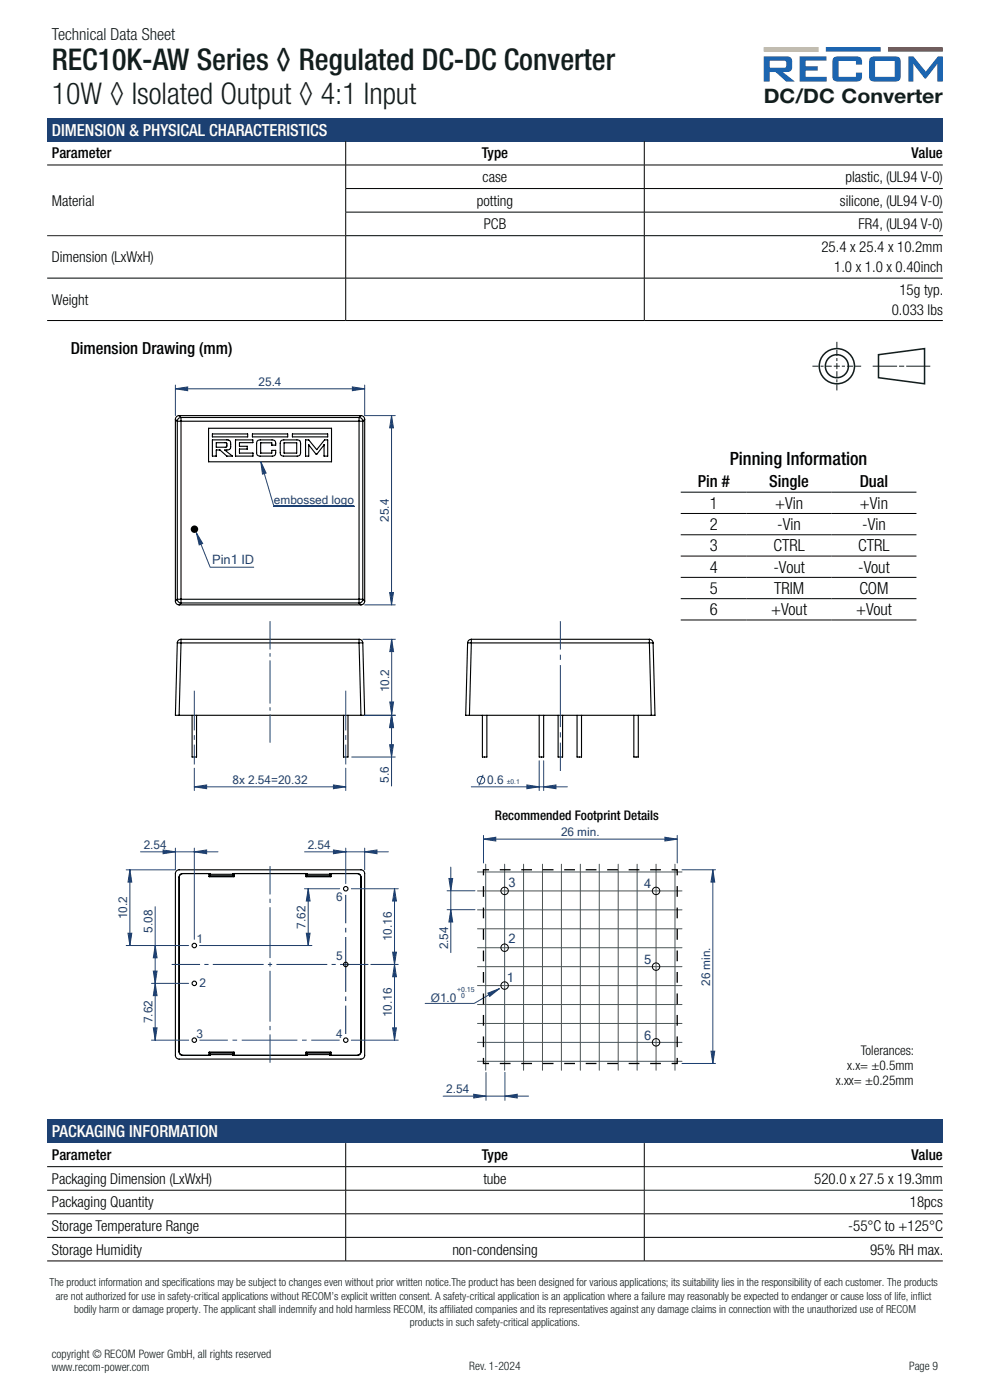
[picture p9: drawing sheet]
<svg xmlns="http://www.w3.org/2000/svg" width="210mm" height="297mm" viewBox="0 0 210 297" stroke-linecap="round" stroke-linejoin="round" font-family="sans-serif">
<path d="M162 10h11.6v.9l-11.6 .1z" fill="#fdbb27"/>
<path d="M175.2 10h11.6v.9l-11.6 .1z" fill="#1c65b0"/>
<path d="M188.4 10h11.6v.9l-11.6 .1z" fill="#d5282c"/>
<g fill="#1c65b0">
<path d="M169.6 12h5.7v.9h-4.4v1.2h2.5l.1 .8-2.6 .1v1.2l4.4 .1 .1 1h-5.8z"/>
<path d="M176.9 12.2l.9-.2h3.9a1.2 1.2 0 0 1 1.1 1.7h-1.2l-.1-.8h-3.6v3.4h3.6l.1-.9h1.2l.1 .8-.3 .8-.6 .3h-4.3a.99 .99 0 0 1-1.1-1.1v-3.3z"/>
<path d="M192.7 12h1.1l2.6 3.2 2.5-3.2h1.1v5.3h-1.2v-3.8l-2.5 3.2-.2-.1-2.4-3.1 .1 3.8h-1.1z"/>
<path d="M163.3 12.9h3a.4 .4 0 0 1 .5 .4v.6a.4 .4 0 0 1-.5 .5h-3zM162 12v5.3h1.3v-2h1.1l2.4 2h1.8l-2.5-2h.7a1.15 1.15 0 0 0 1.2-1.6 1.24 1.24 0 0 0-1-1.7z"/>
<path d="M185.6 12.9h4.2v3.4h-4.2zM184.6 12.2l-.2 .7v3.3a.97 .97 0 0 0 1.1 1.1h4.4l.7-.2 .4-.6 .1-3.4a1 1 0 0 0-1.2-1.1h-4.4z"/>
</g>
<g fill="none" stroke="#000101" stroke-width=".24">
<path d="M37.2 89l.4 .4M37.2 89v38.5M37.6 89.4h.8M37.6 89.4v37.7M38 88.2a.79 .79 0 0 0-.8 .8M38 88.2l.4 .4M38 88.2h38.6M38.4 88.6a.79 .79 0 0 0-.8 .8M38.4 88.6v.8M38.4 89.4v37.7M38.4 89.4h37.8M38.4 88.6h37.8"/>
<path d="M44.2 90.9h26.1v7.1h-26.1zM45.1 93.3h3.1a1.13 1.13 0 0 1 .7 1.6v.1a.91 .91 0 0 1-1.2 .5l1.6 1.3h-1.2l-1.5-1.3h-.7v1.2l-.8 .1zM45.1 92.1h7.4v.6h-7.4zM45.1 93.3h.1M45.9 93.9h2.1l.1 .8-.2 .2h-2zM50.8 93.9v.7M50.8 94.7h.1M50.8 93.9h.1M53.5 92.1h7.5v.6h-7.5zM53.6 93.3h-3.6v3.4l3.7 .1-.1-.7h-2.8v-.8l1.6-.1v-.5h-1.6M53.6 93.4h.1M53.6 93.4v.5h-2.8"/>
<path d="M54.6 93.6l.6-.3h2.5a.87 .87 0 0 1 .8 1.1h-.8l-.1-.5h-2.3v2.2h2.3l.1-.6h.8a.92 .92 0 0 1-.5 1.2l-2.8 .1a.64 .64 0 0 1-.8-.8zM59.6 93.6l.6-.3 3.2 .1 .3 .3 .1 .4v1.9a.63 .63 0 0 1-.8 .8h-2.8a.63 .63 0 0 1-.8-.8zM60.3 93.9h2.6v2.2h-2.6zM62 92.1h7.5v.6h-7.5zM65.5 93.3l-.7 .1v3.4h.7v-2.5l1.6 2.1 1.7-2.1-.1 2.4 .8 .1v-3.5h-.7l-1.6 2.1M65.5 93.3h.1M65.5 93.3l1.7 2.1M67.2 95.4h.1M76.2 88.6v.8M76.2 88.6a.79 .79 0 0 1 .8 .8M76.2 89.4h.8M76.2 89.4v37.7"/>
<path d="M76.6 88.2a.79 .79 0 0 1 .8 .8M76.6 88.2l-.4 .4M77 89.4v37.7M77.4 89l-.4 .4M77.4 89v38.5M37.2 127.5a.79 .79 0 0 0 .8 .8M37.6 136.4l-.4 15.3h.8M37.6 136.4h.8M37.6 127.1h.8M37.6 127.1a.79 .79 0 0 0 .8 .8M37.6 127.1l-.4 .4M38 128.3h38.6"/>
<path d="M38.4 127.1v.8M38.4 127.1h37.8M38.4 127.9h37.8M38.4 127.9l-.4 .4M38.4 135.6a.79 .79 0 0 0-.8 .8M38.4 135.6v.8M38.4 136.4l-.4 15.3M38.4 136.4h37.8M38.4 135.6h37.8M76.2 136.4h.8M76.2 135.6v.8M76.2 135.6a.79 .79 0 0 1 .8 .8"/>
<path d="M76.2 136.4l.4 15.3M76.2 127.1h.8M76.2 127.1v.8M76.2 127.9l.4 .4M77 136.4l.4 15.3h-.8M77 127.1a.79 .79 0 0 1-.8 .8M77 127.1l.4 .4M77.4 127.5a.79 .79 0 0 1-.8 .8M99.2 136.4h.8M99.2 136.4l-.4 15.3h.8M100 135.6v.8M100 135.6a.79 .79 0 0 0-.8 .8"/>
<path d="M100 136.4h37.7M100 135.6h37.7M100 136.4l-.4 15.3M137.7 136.4h.8M137.7 135.6v.8M137.7 135.6a.79 .79 0 0 1 .8 .8M137.7 136.4l.4 15.3M138.5 136.4l.4 15.3h-.8M38 151.7h38.6M40.7 151.7v8.9h1v-8.9M72.9 151.7v8.9h.9v-8.9M99.6 151.7h38.5"/>
<path d="M102.3 151.7v8.9h1v-8.9M114.4 151.7v8.9h.9v-8.9M118.4 151.7v8.9h.9v-8.9M122.4 151.7v8.9h1v-8.9M134.4 151.7v8.9h1v-8.9M37.4 184.8l.6-.3h38.6a.79 .79 0 0 1 .8 .8v38.6a.79 .79 0 0 1-.8 .8h-38.6a.79 .79 0 0 1-.8-.8v-38.6zM38 186.1v37M38.8 185.3l-.6 .2-.2 .6M38.8 185.3h5.8v.2M38.8 185.3a.79 .79 0 0 0-.8 .8M44.4 185.3v.7M44.4 186h5.2"/>
<path d="M44.4 185.3h.1M44.6 185.5v.3h4.8v-.3M44.6 185.5h4.8M49.4 185.5v-.2h15.8v.2M49.6 185.3v.7M49.6 185.3h.1M64.9 186h5.3M64.9 185.9v-.6v.7M64.9 185.9v.1M64.9 185.9h5.3M65.2 185.5v.3h4.7v-.3M65.2 185.5h4.7"/>
<path d="M70.2 185.9v-.6v.7M70.2 185.9v.1M75.8 185.3a.79 .79 0 0 1 .8 .8M75.8 185.3l.5 .2 .3 .6M75.8 185.3h-5.9v.2M76.6 186.1v37M38 223.1a.79 .79 0 0 0 .8 .8M38 223.1l.2 .6 .6 .2M44.4 223.2v.7h.2M44.4 223.2h5.2M44.6 223.7v-.3h4.8v.3M44.6 223.7v.2h-5.8"/>
<path d="M44.6 223.7h4.8M49.4 223.7v.2h15.8v-.2M49.6 223.2v.7h-.2M64.9 223.2v.7M64.9 223.2h5.3M64.9 223.2v.1M64.9 223.3v.6M64.9 223.3h5.3M64.9 223.9h.3M65.2 223.7v-.3h4.7v.3M65.2 223.7h4.7M69.9 223.7v.2h5.9"/>
<path d="M69.9 223.9h.3M70.2 223.3v.6M70.2 223.2v.7M70.2 223.2v.1M76.6 223.1a.79 .79 0 0 1-.8 .8M76.6 223.1l-.3 .6-.5 .2"/>
</g>
<g fill="none" stroke="#224071" stroke-width=".21">
<path d="M37.2 82.5l2.6-.4v.8zM37.2 81.7v6.5M37.2 82.5h40.2M55.3 98l1.1 2.4-.7 .2zM55.3 98l2.8 9.4h17M74.7 82.1l2.7 .4-2.7 .4zM77.4 81.7v6.5h6.4M83.1 88.2v40.1M83.1 88.2l.4 2.6h-.8zM57.3 131.8v6M77 135.6h6.9M77.4 128.3h6.4"/>
<path d="M82.7 125.7h.8l-.4 2.6zM83.1 135.6v16.1M118.9 131.8v6M57.3 151.6v6M77.4 151.7h6.5M82.7 158h.8l-.4 2.6zM82.7 148.9h.8l-.4 2.6zM83.1 151.7v15M83.1 151.7l.4 2.7h-.8zM118.9 157.5v6.1M37.2 179.9v4.6h-10.4M41.2 166.9l2.6-.4v.8z"/>
<path d="M41.2 163v4.7M41.2 179.9v19.4M41.2 166.9h32.1M70.7 166.5l2.6 .4-2.6 .4zM73.3 163v4.7M73.3 179.9v7.5M74.6 160.6h9.2M77.4 179.9v4.6M100 166.9h20.3M102.5 164.4l-.9 2.2M111.8 166.5l2.6 .4-2.6 .4zM114.4 161.4v6.3"/>
<path d="M115.3 166.9l2.6-.4v.8zM115.3 161.4v6.3M27.2 198h.8l-.4 2.6zM27.6 184.5l.4 2.6h-.8zM27.6 184.5v16.1M29.8 180.7h16.4M32.9 192.4v28.3M34.6 180.3l2.6 .4-2.6 .4zM41.2 180.7l2.6-.4v.8zM57.3 183.7v6.1M64.6 188.5h7.5M64.6 180.7h17.8"/>
<path d="M65 198h.8l-.4 2.6zM65.4 188.5l.4 2.7h-.8zM65.4 188.5v12.1M70.7 180.3l2.6 .4-2.6 .4zM74.5 188.5h10M77.4 180.7l2.6-.4v.8zM83.7 188.5l.4 2.7h-.8zM83.7 188.5v32.2M26.8 200.6h13.2M32.1 208.6h7.9M32.5 206h.8l-.4 2.6zM32.5 218.1h.8l-.4 2.6z"/>
<path d="M32.9 200.6l.4 2.6h-.8zM32.9 208.6l.4 2.6h-.8zM36.4 204.6h6M42.3 200.6h23.9M57.3 219.4v6.1M72.1 204.6h6M78.7 204.6h5.8M83.3 202h.8l-.4 2.6zM83.3 218.1h.8l-.4 2.6zM83.7 204.6l.4 2.6h-.8zM32.1 220.7h7.9M42.3 220.7h6"/>
<path d="M66 220.7h6.1M74.5 220.7h10"/>
<circle cx="102" cy="165.5" r=".8"/>
</g>
<path d="M49.3 220.7h1.5" fill="none" stroke="#224071" stroke-width=".21" stroke-dasharray="1 1" stroke-linecap="butt"/>
<path d="M51.3 220.7h14.2" fill="none" stroke="#224071" stroke-width=".21" stroke-dasharray="11.8 1 1 1" stroke-linecap="butt"/>
<path d="M41.2 146.5v15.7M73.3 146.5v15.7" fill="none" stroke="#224071" stroke-width=".21" stroke-dasharray="12 1 1 1" stroke-dashoffset="3.6" stroke-linecap="butt"/>
<path d="M43.3 204.6h1.4M57.3 218.5v-1.3" fill="none" stroke="#224071" stroke-width=".21" stroke-dasharray=".9 .9" stroke-linecap="butt"/>
<path d="M45.1 204.6h26.6M57.3 216.7v-26.5" fill="none" stroke="#224071" stroke-width=".21" stroke-dasharray="10.8 .9 .9 .9" stroke-linecap="butt"/>
<path d="M57.3 150.8v-1.2" fill="none" stroke="#224071" stroke-width=".21" stroke-dasharray=".8 .8" stroke-linecap="butt"/>
<path d="M57.3 149.3v-11.1" fill="none" stroke="#224071" stroke-width=".21" stroke-dasharray="9.2 .8 .8 .8" stroke-linecap="butt"/>
<path d="M118.9 156.4v-1.6" fill="none" stroke="#224071" stroke-width=".21" stroke-dasharray="1.1 1.1" stroke-linecap="butt"/>
<path d="M118.9 154.2v-15.9" fill="none" stroke="#224071" stroke-width=".21" stroke-dasharray="13.2 1.1 1.1 1.1" stroke-linecap="butt"/>
<path d="M73.3 189.8v6.1M73.3 213.3v6.1" fill="none" stroke="#151744" stroke-width=".21"/>
<path d="M73.3 196.8v1.5" fill="none" stroke="#151744" stroke-width=".21" stroke-dasharray="1 1" stroke-linecap="butt"/>
<path d="M73.3 198.8v14" fill="none" stroke="#151744" stroke-width=".21" stroke-dasharray="11.6 1 1 1" stroke-linecap="butt"/>
<g fill="#224071">
<path d="M77.4 180.7l2.6-.4v.8zM70.7 180.3l2.6 .4-2.6 .4z"/>
<path d="M41.2 166.9l2.6-.4v.8zM70.7 166.5l2.6 .4-2.6 .4zM37.2 82.5l2.6-.4v.8zM74.7 82.1l2.7 .4-2.7 .4zM55.3 98l1.1 2.4-.7 .2zM34.6 180.3l2.6 .4-2.6 .4zM41.2 180.7l2.6-.4v.8z"/>
<path d="M111.8 166.5l2.6 .4-2.6 .4zM115.3 166.9l2.6-.4v.8z"/>
<path d="M83.1 151.7l.4 2.7h-.8zM82.7 148.9h.8l-.4 2.6zM82.7 125.7h.8l-.4 2.6zM83.1 88.2l.4 2.6h-.8z"/>
<path d="M83.1 151.7l.4 2.7h-.8zM82.7 158h.8l-.4 2.6zM27.6 184.5l.4 2.6h-.8zM27.2 198h.8l-.4 2.6zM32.9 200.6l.4 2.6h-.8zM32.5 206h.8l-.4 2.6zM32.9 208.6l.4 2.6h-.8zM32.5 218.1h.8l-.4 2.6zM83.7 188.5l.4 2.7h-.8zM83.3 202h.8l-.4 2.6zM83.7 204.6l.4 2.6h-.8zM83.3 218.1h.8l-.4 2.6zM65.4 188.5l.4 2.7h-.8zM65 198h.8l-.4 2.6z"/>
</g>
<g fill="none" stroke="#485456" stroke-width=".21">
<path d="M101.3 185h43.4M101.3 189h43.4M101.3 193h43.4M101.3 197h43.4M103 183.3v43.8M107 183.3v43.8M111.1 183.3v43.8M115.1 183.3v43.8M119.1 183.3v43.8M123.1 183.3v43.8M127.1 183.3v43.8M131.1 183.3v43.8"/>
<path d="M135.1 183.3v43.8M139.2 183.3v43.8M143.2 183.3v43.8M101.3 201.1h43.4M101.3 205.1h43.4M101.3 209.1h43.4M101.3 213.1h43.4M101.3 217.1h43.4M101.3 221.1h43.4M101.3 225.2h43.4"/>
</g>
<path d="M94.8 193h6M94.8 189h6M95.2 186.4h.8l-.4 2.6zM95.6 193l.4 2.6h-.8zM95.6 184v18.1" fill="none" stroke="#224071" stroke-width=".21"/>
<g fill="#224071">
<path d="M95.6 193l.4 2.6h-.8z"/>
<path d="M95.2 186.4h.8l-.4 2.6z"/>
</g>
<path d="M94 232.5h18.1M100.5 232.1l2.6 .4-2.6 .4zM103.1 227.5v5.9M107.1 232.5l2.6-.4v.8zM107.1 227.5v5.9" fill="none" stroke="#224071" stroke-width=".21"/>
<path d="M100.5 232.1l2.6 .4-2.6 .4z" fill="#224071"/>
<path d="M103.5 210.7l2.4-1-2 1.7zM105.9 209.7l-5.3 3.2h-10.4" fill="none" stroke="#224071" stroke-width=".21"/>
<g fill="#224071">
<path d="M103.5 210.7l2.4-1-2 1.7z"/>
<path d="M107.1 232.5l2.6-.4v.8z"/>
</g>
<path d="M102.6 178l2.6-.4v.8zM102.6 178h41.1M102.6 177.2v5.9M141 177.6l2.7 .4-2.7 .4zM143.7 177.2v5.9" fill="none" stroke="#224071" stroke-width=".21"/>
<g fill="#224071">
<path d="M102.6 178l2.6-.4v.8z"/>
<path d="M141 177.6l2.7 .4-2.7 .4z"/>
</g>
<path d="M144.7 184.5h7.1M151.2 184.5l.4 2.6h-.8zM151.2 184.5v41.1M144.7 225.6h7.1M150.8 223h.8l-.4 2.6z" fill="none" stroke="#224071" stroke-width=".21"/>
<g fill="#224071">
<path d="M150.8 223h.8l-.4 2.6z"/>
<path d="M151.2 184.5l.4 2.6h-.8z"/>
</g>
<path d="M103.7 184.5h-1.1v1.2M142.5 184.5h1.2v1.2M102.6 224.4v1.2h1.1M143.7 224.4v1.2h-1.2" fill="none" stroke="#000101" stroke-width=".28"/>
<path d="M106 184.5h35.3M143.7 188v35.3M102.6 222.1v-35.3M140.2 225.6h-35.3" fill="none" stroke="#000101" stroke-width=".28" stroke-dasharray="2.3 2.3" stroke-linecap="butt"/>
<g fill="none" stroke="#000101" stroke-width=".21">
<circle cx="107" cy="189" r=".79"/>
<circle cx="139.2" cy="189" r=".79"/>
<circle cx="107" cy="209.1" r=".79"/>
<circle cx="107" cy="201" r=".79"/>
<circle cx="139.2" cy="205.1" r=".79"/>
<circle cx="139.2" cy="221.1" r=".79"/>
</g>
<path d="M41.7 113l2.9 7.3h9.2M41.7 113l1.3 2.3-.7 .3z" fill="none" stroke="#224071" stroke-width=".21"/>
<path d="M41.7 113l1.3 2.3-.7 .3z" fill="#224071"/>
<circle cx="41.3" cy="112.3" r=".79" fill="#000101"/>
<g fill="none" stroke="#000101" stroke-width=".24">
<circle cx="73.3" cy="188.5" r=".47"/>
<circle cx="41.2" cy="200.6" r=".47"/>
<circle cx="41.2" cy="208.6" r=".47"/>
<circle cx="73.3" cy="204.6" r=".47"/>
<circle cx="41.2" cy="220.7" r=".47"/>
<circle cx="73.3" cy="220.7" r=".47"/>
</g>
<path d="M83.1 135.6l.4 2.6h-.8z" fill="none" stroke="#224071" stroke-width=".21"/>
<path d="M83.1 135.6l.4 2.6h-.8z" fill="#224071"/>
<g fill="none" stroke="#101f1e" stroke-width=".32">
<path d="M186.3 75.2l9.8-1.2v7.4l-9.8-1.3z"/>
<circle cx="177.5" cy="77.7" r="2.44"/>
<circle cx="177.5" cy="77.7" r="3.7"/>
</g>
<path d="M172.3 77.7h10.4M177.5 82.8v-10.3" fill="none" stroke="#101f1e" stroke-width=".22" stroke-dasharray="1.3 .4 .6 .4 1.3 .4" stroke-linecap="butt"/>
<path d="M185.1 77.7h12.2" fill="none" stroke="#101f1e" stroke-width=".22" stroke-dasharray="5.2 .4 1.1 .4 5.2" stroke-linecap="butt"/>
<path d="M144.4 108.9h50M144.4 113.4h50M144.4 118h50M144.4 104.4h50M144.4 122.5h50M144.4 127h50M144.4 131.5h50" fill="none" stroke="#000001" stroke-width=".21"/>
<path d="M10 25h190v5h-190z" fill="#1c4072"/>
<g fill="none" stroke="#000001" stroke-width=".21">
<path d="M10 35h190M73.3 30v5M73.3 35v5M136.7 30v5M136.7 35v5M10 59h190M73.3 40h126.7M73.3 45h126.7M73.3 50h126.7M73.3 40v5M73.3 45v5M73.3 50v9"/>
<path d="M73.3 59v9M136.7 40v5M136.7 45v5M136.7 50v9M136.7 59v9M10 68h190"/>
</g>
<path d="M10 50h63.3" fill="none" stroke="#101f1e" stroke-width=".21"/>
<path d="M10 237.5h190v5h-190z" fill="#1c4072"/>
<g fill="none" stroke="#000001" stroke-width=".21">
<path d="M10 247.5h126.7M10 257.5h190M10 252.5h126.6M73.3 242.5v5M73.3 247.5v5M73.3 252.5v5M73.3 257.5v5M136.7 242.5v5M136.7 257.5v5M10 262.5h190M10 267.5h190M73.3 262.5v5"/>
<path d="M136.7 262.5v5"/>
</g>
<path d="M136.6 247.5h63.4M136.6 252.5h63.4M136.7 247.5v5M136.7 252.5v5" fill="none" stroke="#101f1e" stroke-width=".21"/>
<g font-size="6.3" fill="#101f1e">
<text x="11" y="14.8">REC10K-AW Series ◊ Regulated DC-DC Converter</text>
<text x="11" y="22">10W ◊ Isolated Output ◊ 4:1 Input</text>
</g>
<text font-size="4.2" fill="#101f1e" x="162" y="21.9">DC/DC Converter</text>
<text font-size="3.9" fill="#000001" x="154.8" y="98.6">Pinning Information</text>
<text font-size="3.5" fill="#101f1e" x="11" y="8.5">Technical Data Sheet</text>
<g font-size="3.5" fill="#fff">
<text x="11" y="28.8">DIMENSION &amp; PHYSICAL CHARACTERISTICS</text>
<text x="11" y="241.3">PACKAGING INFORMATION</text>
</g>
<g font-size="3.5" fill="#000001">
<text x="15" y="75">Dimension Drawing (mm)</text>
<text x="148" y="103.4">Pin #</text>
<text x="150.6" y="107.9">1</text>
<text x="163.2" y="103.4">Single</text>
<text x="164.4" y="107.9">+Vin</text>
<text x="182.4" y="103.4">Dual</text>
<text x="182.4" y="107.9">+Vin</text>
<text x="150.5" y="112.4">2</text>
<text x="164.9" y="112.4">-Vin</text>
<text x="182.9" y="112.4">-Vin</text>
<text x="150.5" y="117">3</text>
<text x="164.1" y="117">CTRL</text>
<text x="182.1" y="117">CTRL</text>
<text x="150.5" y="121.5">4</text>
<text x="164.1" y="121.5">-Vout</text>
<text x="182.1" y="121.5">-Vout</text>
<text x="150.5" y="126">5</text>
<text x="150.5" y="130.5">6</text>
<text x="163.6" y="130.5">+Vout</text>
<text x="164.2" y="126">TRIM</text>
<text x="181.6" y="130.5">+Vout</text>
<text x="182.3" y="126">COM</text>
</g>
<g font-size="3.2" fill="#000001">
<text x="11" y="33.6">Parameter</text>
<text x="102.2" y="33.6">Type</text>
<text x="193.4" y="33.6">Value</text>
<text x="102.4" y="38.6">case</text>
<text x="179.3" y="38.6">plastic, (UL94 V-0)</text>
<text x="11" y="43.6">Material</text>
<text x="101.2" y="43.6">potting</text>
<text x="178.2" y="43.6">silicone, (UL94 V-0)</text>
<text x="102.6" y="48.6">PCB</text>
<text x="174.2" y="53.5">25.4 x 25.4 x 10.2mm</text>
<text x="182.1" y="48.6">FR4, (UL94 V-0)</text>
<text x="11" y="55.6">Dimension (LxWxH)</text>
<text x="177" y="57.7">1.0 x 1.0 x 0.40inch</text>
<text x="11" y="64.6">Weight</text>
<text x="190.8" y="62.5">15g typ.</text>
<text x="189.2" y="66.7">0.033 lbs</text>
<text x="11" y="246.1">Parameter</text>
<text x="11" y="251.1">Packaging Dimension (LxWxH)</text>
<text x="102.2" y="246.1">Type</text>
<text x="102.5" y="251.1">tube</text>
<text x="172.7" y="251.1">520.0 x 27.5 x 19.3mm</text>
<text x="193.4" y="246.1">Value</text>
<text x="11" y="256.1">Packaging Quantity</text>
<text x="193" y="256.1">18pcs</text>
<text x="11" y="261.1">Storage Temperature Range</text>
<text x="179.9" y="261.1">-55°C to +125°C</text>
<text x="11" y="266.1">Storage Humidity</text>
<text x="96" y="266.1">non-condensing</text>
<text x="184.6" y="266.1">95% RH max.</text>
</g>
<g font-size="2.8" fill="#000001">
<text x="105" y="174">Recommended Footprint Details</text>
<text x="179.7" y="227">x.x= ±0.5mm</text>
<text x="182.6" y="223.9">Tolerances:</text>
<text x="177.3" y="230.2">x.xx= ±0.25mm</text>
</g>
<g font-size="2.7" fill="#224071">
<text x="45" y="119.6">Pin1 ID</text>
<text x="107.8" y="188.2">3</text>
<text x="136.7" y="188.3">4</text>
<text x="107.8" y="200.1">2</text>
<text x="107.5" y="208.4">1</text>
<text x="136.7" y="204.5">5</text>
<text x="136.7" y="220.6">6</text>
</g>
<g font-size="2.5" fill="#224071">
<text x="54.8" y="81.9">25.4</text>
<text x="58.1" y="106.9">embossed logo</text>
<text x="82.5" y="110.7" transform="rotate(-90 82.5 110.7)">25.4</text>
<text x="82.5" y="146.8" transform="rotate(-90 82.5 146.8)">10.2</text>
<text x="49.3" y="166.4">8x 2.54=20.32</text>
<text x="82.5" y="166.1" transform="rotate(-90 82.5 166.1)">5.6</text>
<text x="103.3" y="166.4">0.6</text>
<text x="119" y="177.5">26 min.</text>
<text x="30.5" y="180.1">2.54</text>
<text x="65.3" y="180.1">2.54</text>
<text x="71.3" y="191.2">6</text>
<text x="27" y="195" transform="rotate(-90 27 195)">10.2</text>
<text x="32.4" y="197.9" transform="rotate(-90 32.4 197.9)">5.08</text>
<text x="64.8" y="197" transform="rotate(-90 64.8 197)">7.62</text>
<text x="41.7" y="200">1</text>
<text x="71.3" y="203.8">5</text>
<text x="83.1" y="199.7" transform="rotate(-90 83.1 199.7)">10.16</text>
<text x="95.1" y="201.4" transform="rotate(-90 95.1 201.4)">2.54</text>
<text x="42.3" y="209.5">2</text>
<text x="150.6" y="209.2" transform="rotate(-90 150.6 209.2)">26 min.</text>
<text x="83.1" y="215.8" transform="rotate(-90 83.1 215.8)">10.16</text>
<text x="91.4" y="212.5">Ø1.0</text>
<text x="32.4" y="217.1" transform="rotate(-90 32.4 217.1)">7.62</text>
<text x="41.7" y="220.1">3</text>
<text x="71.3" y="220.1">4</text>
<text x="94.7" y="232">2.54</text>
</g>
<g font-size="2.5" fill="#101f1e">
<text x="11" y="288.1">copyright © RECOM Power GmbH, all rights reserved</text>
<text x="11" y="290.8">www.recom-power.com</text>
<text x="99.5" y="290.6">Rev. 1-2024</text>
<text x="192.8" y="290.6">Page 9</text>
</g>
<g font-size="2.3" fill="#11201f">
<text x="10.5" y="272.9">The product information and specifications may be subject to changes even without prior written notice.The product has been designed for various applications; its suitability lies in the responsibility of each customer. The products</text>
<text x="11.8" y="275.7">are not authorized for use in safety-critical applications without RECOM’s explicit written consent. A safety-critical application is an application where a failure may reasonably be expected to endanger or cause loss of life, inflict</text>
<text x="15.7" y="278.5">bodily harm or damage property. The applicant shall indemnify and hold harmless RECOM, its affiliated companies and its representatives against any damage claims in connection with the unauthorized use of RECOM</text>
<text x="86.9" y="281.4">products in such safety-critical applications.</text>
</g>
<g font-size="1.5" fill="#224071">
<text x="97" y="210.5">+0.15</text>
<text x="97.9" y="211.8">0</text>
</g>
<text font-size="1.4" fill="#224071" x="107.5" y="166.4">±0.1</text>
</svg>
